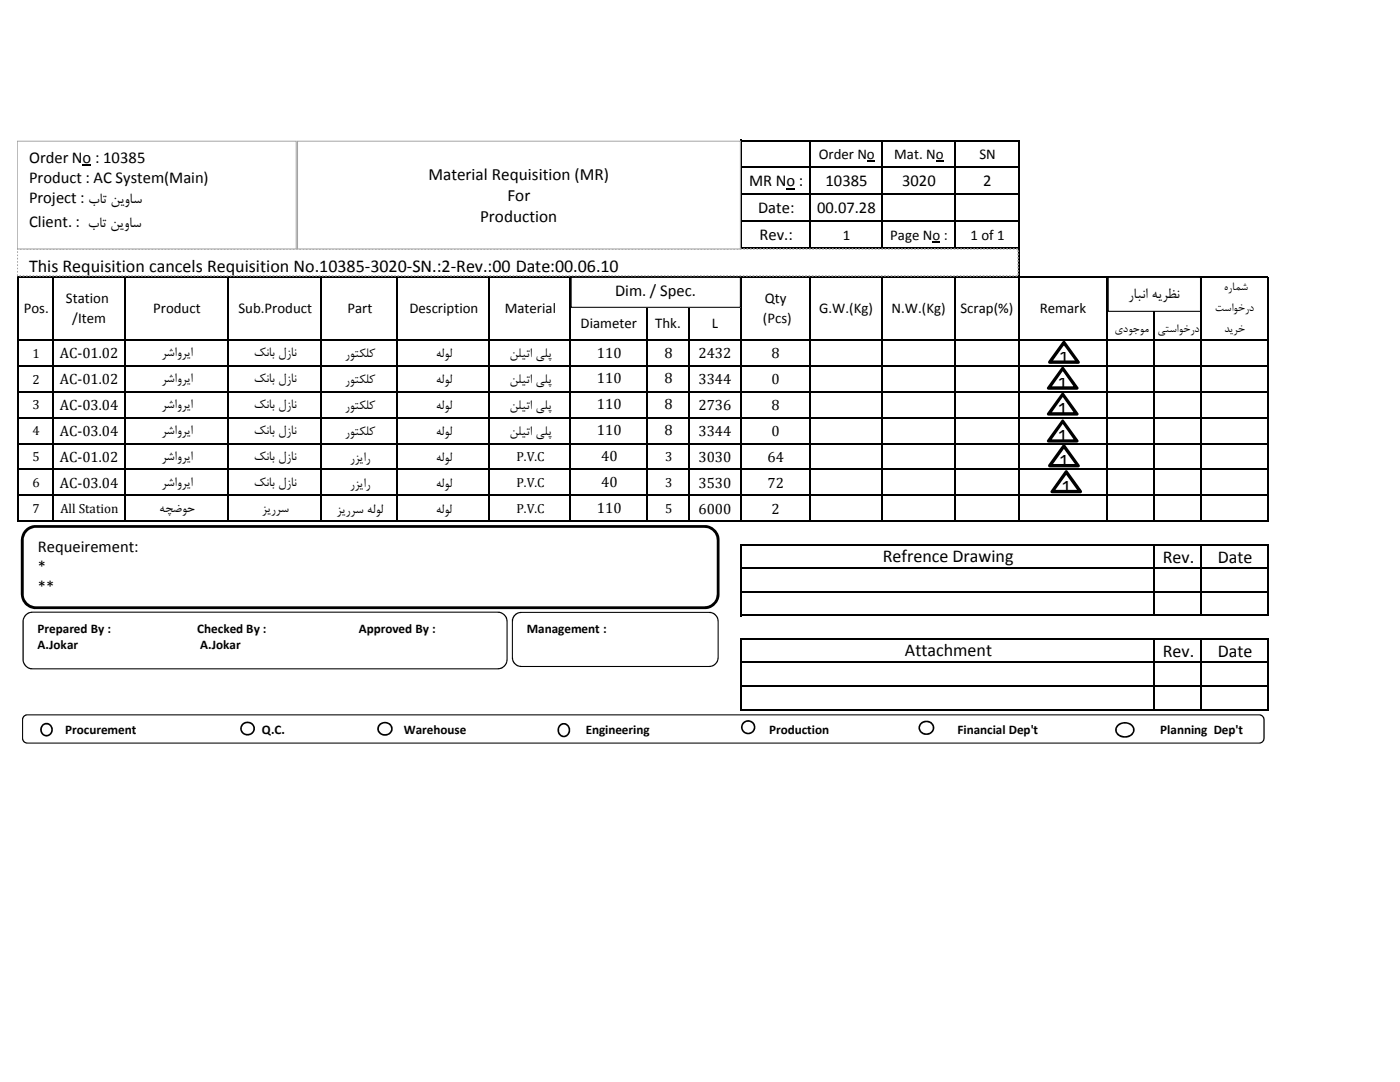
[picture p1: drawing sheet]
<svg xmlns="http://www.w3.org/2000/svg" width="279mm" height="216mm" viewBox="0 0 279 216" stroke-linecap="round" stroke-linejoin="round" font-family="sans-serif">
<path d="M157 37.6h1.7v.2h-1.7zM173 32.1h1.6v.2h-1.6zM186.8 32.1h1.5v.2h-1.5zM186.1 48.2h1.6v.2h-1.6z" fill="#000"/>
<g fill="none" stroke="#000" stroke-width=".3">
<path d="M147.9 27.9v21.8M148 28h55.5M148 33.4h55.5M148 38.8h55.5M161.7 28.2v21.5M176 28.2v21.5M190.6 28.2v21.5M203.3 28.2v75.9M3.6 55v49.1M3.7 55.2h249.4M10.6 55.3v48.8M24.9 55.3v48.8"/>
<path d="M45.4 55.3v48.8M64.2 55.3v48.8M79.2 55.3v48.8M97.7 55.3v48.8M113.8 55.3v48.8M129.1 55.3v48.8M137.5 55.3v48.8M147.9 55.3v48.8M148 44.2h55.5M148 49.6h55.5M161.7 55.3v48.8M176 55.3v48.8"/>
<path d="M190.6 55.3v48.8M221 55.3v48.8M230.4 55.3v48.8M239.7 55.3v48.8M253 55.3v48.8M3.7 67.8h249.4M3.7 73h249.4M3.7 78.2h249.4M3.7 83.3h249.4M3.7 88.5h249.4M3.7 93.7h249.4M3.7 98.8h249.4"/>
<path d="M3.7 104h249.4M147.9 108.5v14.4M148 108.7h105.1M148 113.4h105.1M148 118.1h105.1M230.4 108.8v14.1M239.7 108.8v14.1M253 108.8v14.1M147.9 127.3v14.4M148 122.8h105.1M148 127.5h105.1M148 132.2h105.1"/>
<path d="M148 136.9h105.1M230.4 127.6v14.1M239.7 127.6v14.1M253 127.6v14.1M148 141.6h105.1"/>
</g>
<path d="M3.4 49.7h199.8v5.3h-199.8z" fill="#fff"/>
<path d="M3.4 54.7h.2v.3h-.2zM3.4 54.1h.2v.3h-.2zM3.4 53.4h.2v.3h-.2zM3.4 52.7h.2v.4h-.2zM3.4 52.1h.2v.3h-.2zM3.4 51.4h.2v.4h-.2zM3.4 50.8h.2v.3h-.2zM3.4 50.1h.2v.4h-.2zM3.4 49.6l.2-.1v.3h-.2l.2-.1v.1h-.2zM4 49.5h.3v.3h-.3zM4.6 49.5h.4v.3h-.4zM5.3 49.5h.3v.3h-.3zM5.9 49.5h.4v.3h-.4zM6.6 49.5h.3v.3h-.3zM7.2 49.5h.4v.3h-.4zM7.9 49.5h.4v.3h-.4zM8.6 49.5h.3v.3h-.3zM9.2 49.5h.4v.3h-.4zM9.9 49.5h.3v.3h-.3zM10.5 49.5h.4v.3h-.4zM11.2 49.5h.3v.3h-.3zM11.9 49.5h.3v.3h-.3zM12.5 49.5h.3v.3h-.3zM13.2 49.5h.3v.3h-.3zM13.8 49.5h.3v.3h-.3zM14.5 49.5h.3v.3h-.3zM15.1 49.5h.4v.3h-.4zM15.8 49.5h.3v.3h-.3zM16.4 49.5h.4v.3h-.4zM17.1 49.5h.3v.3h-.3zM17.7 49.5h.4v.3h-.4zM18.4 49.5h.4v.3h-.4zM19 49.5h.4v.3h-.4zM19.7 49.5h.4v.3h-.4zM20.4 49.5h.3v.3h-.3zM21 49.5h.4v.3h-.4zM21.7 49.5h.3v.3h-.3zM22.4 49.5h.3v.3h-.3zM23 49.5h.3v.3h-.3zM23.7 49.5h.3v.3h-.3zM24.3 49.5h.3v.3h-.3zM25 49.5h.3v.3h-.3zM25.6 49.5h.4v.3h-.4zM26.3 49.5h.3v.3h-.3zM26.9 49.5h.4v.3h-.4zM27.6 49.5h.3v.3h-.3zM28.2 49.5h.4v.3h-.4zM28.9 49.5h.4v.3h-.4zM29.5 49.5h.4v.3h-.4zM30.2 49.5h.4v.3h-.4zM30.9 49.5h.3v.3h-.3zM31.5 49.5h.4v.3h-.4zM32.2 49.5h.3v.3h-.3zM32.9 49.5h.3v.3h-.3zM33.5 49.5h.3v.3h-.3zM34.2 49.5h.3v.3h-.3zM34.8 49.5h.3v.3h-.3zM35.5 49.5h.3v.3h-.3zM36.1 49.5h.3v.3h-.3zM36.8 49.5h.3v.3h-.3zM37.4 49.5h.4v.3h-.4zM38.1 49.5h.3v.3h-.3zM38.7 49.5h.4v.3h-.4zM39.4 49.5h.4v.3h-.4zM40 49.5h.4v.3h-.4zM40.7 49.5h.4v.3h-.4zM41.4 49.5h.3v.3h-.3zM42 49.5h.4v.3h-.4zM42.7 49.5h.3v.3h-.3zM43.3 49.5h.4v.3h-.4zM44 49.5h.3v.3h-.3zM44.7 49.5h.3v.3h-.3zM45.3 49.5h.3v.3h-.3zM46 49.5h.3v.3h-.3zM46.6 49.5h.3v.3h-.3zM47.3 49.5h.3v.3h-.3zM47.9 49.5h.4v.3h-.4zM48.6 49.5h.3v.3h-.3zM49.2 49.5h.4v.3h-.4zM49.9 49.5h.3v.3h-.3zM50.5 49.5h.4v.3h-.4zM51.2 49.5h.4v.3h-.4zM51.9 49.5h.3v.3h-.3zM52.5 49.5h.4v.3h-.4zM53.2 49.5h.3v.3h-.3zM53.8 49.5h.4v.3h-.4zM54.5 49.5h.3v.3h-.3zM55.2 49.5h.3v.3h-.3zM55.8 49.5h.3v.3h-.3zM56.5 49.5h.3v.3h-.3zM57.1 49.5h.3v.3h-.3zM57.8 49.5h.3v.3h-.3zM58.4 49.5h.4v.3h-.4zM59.1 49.5h.3v.3h-.3zM59.7 49.5h.4v.3h-.4zM60.4 49.5h.3v.3h-.3zM61 49.5h.4v.3h-.4zM61.7 49.5h.4v.3h-.4zM62.4 49.5h.3v.3h-.3zM63 49.5h.4v.3h-.4zM63.7 49.5h.3v.3h-.3zM64.3 49.5h.4v.3h-.4zM65 49.5h.3v.3h-.3zM65.7 49.5h.3v.3h-.3zM66.3 49.5h.3v.3h-.3zM67 49.5h.3v.3h-.3zM67.6 49.5h.3v.3h-.3zM68.3 49.5h.3v.3h-.3zM68.9 49.5h.4v.3h-.4zM69.6 49.5h.3v.3h-.3zM70.2 49.5h.4v.3h-.4zM70.9 49.5h.3v.3h-.3zM71.5 49.5h.4v.3h-.4zM72.2 49.5h.4v.3h-.4zM72.9 49.5h.3v.3h-.3zM73.5 49.5h.4v.3h-.4zM74.2 49.5h.3v.3h-.3zM74.8 49.5h.4v.3h-.4zM75.5 49.5h.3v.3h-.3zM76.2 49.5h.3v.3h-.3zM76.8 49.5h.3v.3h-.3zM77.5 49.5h.3v.3h-.3zM78.1 49.5h.3v.3h-.3zM78.8 49.5h.3v.3h-.3zM79.4 49.5h.4v.3h-.4zM80.1 49.5h.3v.3h-.3zM80.7 49.5h.4v.3h-.4zM81.4 49.5h.3v.3h-.3zM82 49.5h.4v.3h-.4zM82.7 49.5h.4v.3h-.4zM83.4 49.5h.3v.3h-.3zM84 49.5h.4v.3h-.4zM84.7 49.5h.3v.3h-.3zM85.3 49.5h.4v.3h-.4zM86 49.5h.3v.3h-.3zM86.7 49.5h.3v.3h-.3zM87.3 49.5h.3v.3h-.3zM88 49.5h.3v.3h-.3zM88.6 49.5h.3v.3h-.3zM89.3 49.5h.3v.3h-.3zM89.9 49.5h.4v.3h-.4zM90.6 49.5h.3v.3h-.3zM91.2 49.5h.4v.3h-.4zM91.9 49.5h.3v.3h-.3zM92.5 49.5h.4v.3h-.4zM93.2 49.5h.4v.3h-.4zM93.9 49.5h.3v.3h-.3zM94.5 49.5h.4v.3h-.4zM95.2 49.5h.3v.3h-.3zM95.8 49.5h.4v.3h-.4zM96.5 49.5h.3v.3h-.3zM97.2 49.5h.3v.3h-.3zM97.8 49.5h.3v.3h-.3zM98.5 49.5h.3v.3h-.3zM99.1 49.5h.3v.3h-.3zM99.8 49.5h.3v.3h-.3zM100.4 49.5h.4v.3h-.4zM101.1 49.5h.3v.3h-.3zM101.7 49.5h.4v.3h-.4zM102.4 49.5h.3v.3h-.3zM103 49.5h.4v.3h-.4zM103.7 49.5h.4v.3h-.4zM104.4 49.5h.3v.3h-.3zM105 49.5h.4v.3h-.4zM105.7 49.5h.3v.3h-.3zM106.3 49.5h.4v.3h-.4zM107 49.5h.3v.3h-.3zM107.7 49.5h.3v.3h-.3zM108.3 49.5h.3v.3h-.3zM109 49.5h.3v.3h-.3zM109.6 49.5h.3v.3h-.3zM110.3 49.5h.3v.3h-.3zM110.9 49.5h.4v.3h-.4zM111.6 49.5h.3v.3h-.3zM112.2 49.5h.4v.3h-.4zM112.9 49.5h.3v.3h-.3zM113.5 49.5h.4v.3h-.4zM114.2 49.5h.4v.3h-.4zM114.9 49.5h.3v.3h-.3zM115.5 49.5h.4v.3h-.4zM116.2 49.5h.3v.3h-.3zM116.8 49.5h.4v.3h-.4zM117.5 49.5h.3v.3h-.3zM118.2 49.5h.3v.3h-.3zM118.8 49.5h.3v.3h-.3zM119.5 49.5h.3v.3h-.3zM120.1 49.5h.3v.3h-.3zM120.8 49.5h.3v.3h-.3zM121.4 49.5h.4v.3h-.4zM122.1 49.5h.3v.3h-.3zM122.7 49.5h.4v.3h-.4zM123.4 49.5h.3v.3h-.3zM124 49.5h.4v.3h-.4zM124.7 49.5h.4v.3h-.4zM125.3 49.5h.4v.3h-.4zM126 49.5h.4v.3h-.4zM126.7 49.5h.3v.3h-.3zM127.3 49.5h.4v.3h-.4zM128 49.5h.3v.3h-.3zM128.7 49.5h.3v.3h-.3zM129.3 49.5h.3v.3h-.3zM130 49.5h.3v.3h-.3zM130.6 49.5h.3v.3h-.3zM131.3 49.5h.3v.3h-.3zM131.9 49.5h.3v.3h-.3zM132.6 49.5h.3v.3h-.3zM133.2 49.5h.4v.3h-.4zM133.9 49.5h.3v.3h-.3zM134.5 49.5h.4v.3h-.4zM135.2 49.5h.4v.3h-.4zM135.8 49.5h.4v.3h-.4zM136.5 49.5h.4v.3h-.4zM137.2 49.5h.3v.3h-.3zM137.8 49.5h.4v.3h-.4zM138.5 49.5h.3v.3h-.3zM139.1 49.5h.4v.3h-.4zM139.8 49.5h.3v.3h-.3zM140.5 49.5h.3v.3h-.3zM141.1 49.5h.3v.3h-.3zM141.8 49.5h.3v.3h-.3zM142.4 49.5h.3v.3h-.3zM143.1 49.5h.3v.3h-.3zM143.7 49.5h.4v.3h-.4zM144.4 49.5h.3v.3h-.3zM145 49.5h.4v.3h-.4zM145.7 49.5h.3v.3h-.3zM146.3 49.5h.4v.3h-.4zM147 49.5h.4v.3h-.4zM147.7 49.5h.3v.3h-.3zM148.3 49.5h.4v.3h-.4zM149 49.5h.3v.3h-.3zM149.6 49.5h.4v.3h-.4zM150.3 49.5h.3v.3h-.3zM151 49.5h.3v.3h-.3zM151.6 49.5h.3v.3h-.3zM152.3 49.5h.3v.3h-.3zM152.9 49.5h.3v.3h-.3zM153.6 49.5h.3v.3h-.3zM154.2 49.5h.4v.3h-.4zM154.9 49.5h.3v.3h-.3zM155.5 49.5h.4v.3h-.4zM156.2 49.5h.3v.3h-.3zM156.8 49.5h.4v.3h-.4zM157.5 49.5h.4v.3h-.4zM158.2 49.5h.3v.3h-.3zM158.8 49.5h.4v.3h-.4zM159.5 49.5h.3v.3h-.3zM160.1 49.5h.4v.3h-.4zM160.8 49.5h.3v.3h-.3zM161.5 49.5h.3v.3h-.3zM162.1 49.5h.3v.3h-.3zM162.8 49.5h.3v.3h-.3zM163.4 49.5h.3v.3h-.3zM164.1 49.5h.3v.3h-.3zM164.7 49.5h.4v.3h-.4zM165.4 49.5h.3v.3h-.3zM166 49.5h.4v.3h-.4zM166.7 49.5h.3v.3h-.3zM167.3 49.5h.4v.3h-.4zM168 49.5h.4v.3h-.4zM168.7 49.5h.3v.3h-.3zM169.3 49.5h.4v.3h-.4zM170 49.5h.3v.3h-.3zM170.6 49.5h.4v.3h-.4zM171.3 49.5h.3v.3h-.3zM172 49.5h.3v.3h-.3zM172.6 49.5h.3v.3h-.3zM173.3 49.5h.3v.3h-.3zM173.9 49.5h.3v.3h-.3zM174.6 49.5h.3v.3h-.3zM175.2 49.5h.4v.3h-.4zM175.9 49.5h.3v.3h-.3zM176.5 49.5h.4v.3h-.4zM177.2 49.5h.3v.3h-.3zM177.8 49.5h.4v.3h-.4zM178.5 49.5h.4v.3h-.4zM179.2 49.5h.3v.3h-.3zM179.8 49.5h.4v.3h-.4zM180.5 49.5h.3v.3h-.3zM181.1 49.5h.4v.3h-.4zM181.8 49.5h.3v.3h-.3zM182.5 49.5h.3v.3h-.3zM183.1 49.5h.3v.3h-.3zM183.8 49.5h.3v.3h-.3zM184.4 49.5h.3v.3h-.3zM185.1 49.5h.3v.3h-.3zM185.7 49.5h.4v.3h-.4zM186.4 49.5h.3v.3h-.3zM187 49.5h.4v.3h-.4zM187.7 49.5h.3v.3h-.3zM188.3 49.5h.4v.3h-.4zM189 49.5h.4v.3h-.4zM189.7 49.5h.3v.3h-.3zM190.3 49.5h.4v.3h-.4zM191 49.5h.3v.3h-.3zM191.6 49.5h.4v.3h-.4zM192.3 49.5h.3v.3h-.3zM193 49.5h.3v.3h-.3zM193.6 49.5h.3v.3h-.3zM194.3 49.5h.3v.3h-.3zM194.9 49.5h.3v.3h-.3zM195.6 49.5h.3v.3h-.3zM196.2 49.5h.4v.3h-.4zM196.9 49.5h.3v.3h-.3zM197.5 49.5h.4v.3h-.4zM198.2 49.5h.3v.3h-.3zM198.8 49.5h.4v.3h-.4zM199.5 49.5h.4v.3h-.4zM200.2 49.5h.3v.3h-.3zM200.8 49.5h.4v.3h-.4zM201.5 49.5h.3v.3h-.3zM202.1 49.5h.4v.3h-.4zM202.8 49.5h.3v.3h-.3zM203 50h.3v.3h-.3zM203 50.6h.3v.3h-.3zM203 51.3h.3v.3h-.3zM203 51.9h.3v.3h-.3zM203 52.6h.3v.3h-.3zM203 53.2h.3v.4h-.3zM203 53.9h.3v.3h-.3zM203 54.5h.3v.4h-.3zM202.7 54.9h.3v.3h-.3zM202.1 54.9h.3v.3h-.3zM201.4 54.9h.3v.3h-.3zM200.7 54.9h.3v.3h-.3zM200.1 54.9h.3v.3h-.3zM199.4 54.9h.3v.3h-.3zM198.8 54.9h.3v.3h-.3zM198.1 54.9h.3v.3h-.3zM197.4 54.9h.4v.3h-.4zM196.8 54.9h.3v.3h-.3zM196.1 54.9h.4v.3h-.4zM195.5 54.9h.3v.3h-.3zM194.8 54.9h.4v.3h-.4zM194.2 54.9h.3v.3h-.3zM193.5 54.9h.3v.3h-.3zM192.9 54.9h.3v.3h-.3zM192.2 54.9h.3v.3h-.3zM191.6 54.9h.3v.3h-.3zM190.9 54.9h.3v.3h-.3zM190.2 54.9h.3v.3h-.3zM189.6 54.9h.3v.3h-.3zM188.9 54.9h.3v.3h-.3zM188.3 54.9h.3v.3h-.3zM187.6 54.9h.3v.3h-.3zM186.9 54.9h.4v.3h-.4zM186.3 54.9h.3v.3h-.3zM185.6 54.9h.4v.3h-.4zM185 54.9h.3v.3h-.3zM184.3 54.9h.4v.3h-.4zM183.7 54.9h.3v.3h-.3zM183 54.9h.3v.3h-.3zM182.4 54.9h.3v.3h-.3zM181.7 54.9h.3v.3h-.3zM181.1 54.9h.3v.3h-.3zM180.4 54.9h.3v.3h-.3zM179.7 54.9h.3v.3h-.3zM179.1 54.9h.3v.3h-.3zM178.4 54.9h.3v.3h-.3zM177.8 54.9h.3v.3h-.3zM177.1 54.9h.3v.3h-.3zM176.4 54.9h.4v.3h-.4zM175.8 54.9h.3v.3h-.3zM175.1 54.9h.4v.3h-.4zM174.5 54.9h.3v.3h-.3zM173.8 54.9h.4v.3h-.4zM173.2 54.9h.3v.3h-.3zM172.5 54.9h.3v.3h-.3zM171.9 54.9h.3v.3h-.3zM171.2 54.9h.3v.3h-.3zM170.6 54.9h.3v.3h-.3zM169.9 54.9h.3v.3h-.3zM169.2 54.9h.3v.3h-.3zM168.6 54.9h.3v.3h-.3zM167.9 54.9h.3v.3h-.3zM167.3 54.9h.3v.3h-.3zM166.6 54.9h.3v.3h-.3zM165.9 54.9h.4v.3h-.4zM165.3 54.9h.3v.3h-.3zM164.6 54.9h.4v.3h-.4zM164 54.9h.3v.3h-.3zM163.3 54.9h.4v.3h-.4zM162.7 54.9h.3v.3h-.3zM162 54.9h.3v.3h-.3zM161.4 54.9h.3v.3h-.3zM160.7 54.9h.3v.3h-.3zM160.1 54.9h.3v.3h-.3zM159.4 54.9h.3v.3h-.3zM158.7 54.9h.3v.3h-.3zM158.1 54.9h.3v.3h-.3zM157.4 54.9h.3v.3h-.3zM156.8 54.9h.3v.3h-.3zM156.1 54.9h.3v.3h-.3zM155.4 54.9h.4v.3h-.4zM154.8 54.9h.3v.3h-.3zM154.1 54.9h.4v.3h-.4zM153.5 54.9h.3v.3h-.3zM152.8 54.9h.4v.3h-.4zM152.2 54.9h.3v.3h-.3zM151.5 54.9h.3v.3h-.3zM150.9 54.9h.3v.3h-.3zM150.2 54.9h.3v.3h-.3zM149.6 54.9h.3v.3h-.3zM148.9 54.9h.3v.3h-.3zM148.3 54.9h.2v.3h-.2zM147.6 54.9h.3v.3h-.3zM146.9 54.9h.3v.3h-.3zM146.3 54.9h.3v.3h-.3zM145.6 54.9h.3v.3h-.3zM144.9 54.9h.4v.3h-.4zM144.3 54.9h.3v.3h-.3zM143.6 54.9h.4v.3h-.4zM143 54.9h.3v.3h-.3zM142.3 54.9h.4v.3h-.4zM141.7 54.9h.3v.3h-.3zM141 54.9h.4v.3h-.4zM140.4 54.9h.3v.3h-.3zM139.7 54.9h.3v.3h-.3zM139.1 54.9h.3v.3h-.3zM138.4 54.9h.3v.3h-.3zM137.8 54.9h.2v.3h-.2zM137.1 54.9h.3v.3h-.3zM136.4 54.9h.3v.3h-.3zM135.8 54.9h.3v.3h-.3zM135.1 54.9h.3v.3h-.3zM134.5 54.9h.3v.3h-.3zM133.8 54.9h.3v.3h-.3zM133.1 54.9h.4v.3h-.4zM132.5 54.9h.3v.3h-.3zM131.8 54.9h.4v.3h-.4zM131.2 54.9h.3v.3h-.3zM130.5 54.9h.4v.3h-.4zM129.9 54.9h.3v.3h-.3zM129.2 54.9h.3v.3h-.3zM128.6 54.9h.3v.3h-.3zM127.9 54.9h.3v.3h-.3zM127.3 54.9h.3v.3h-.3zM126.6 54.9h.3v.3h-.3zM125.9 54.9h.3v.3h-.3zM125.3 54.9h.3v.3h-.3zM124.6 54.9h.3v.3h-.3zM124 54.9h.3v.3h-.3zM123.3 54.9h.3v.3h-.3zM122.6 54.9h.4v.3h-.4zM122 54.9h.3v.3h-.3zM121.3 54.9h.4v.3h-.4zM120.7 54.9h.3v.3h-.3zM120 54.9h.4v.3h-.4zM119.4 54.9h.3v.3h-.3zM118.7 54.9h.3v.3h-.3zM118.1 54.9h.3v.3h-.3zM117.4 54.9h.3v.3h-.3zM116.8 54.9h.3v.3h-.3zM116.1 54.9h.3v.3h-.3zM115.4 54.9h.3v.3h-.3zM114.8 54.9h.3v.3h-.3zM114.1 54.9h.3v.3h-.3zM113.5 54.9h.3v.3h-.3zM112.8 54.9h.3v.3h-.3zM112.1 54.9h.4v.3h-.4zM111.5 54.9h.3v.3h-.3zM110.8 54.9h.4v.3h-.4zM110.2 54.9h.3v.3h-.3zM109.5 54.9h.4v.3h-.4zM108.9 54.9h.3v.3h-.3zM108.2 54.9h.3v.3h-.3zM107.6 54.9h.3v.3h-.3zM106.9 54.9h.3v.3h-.3zM106.3 54.9h.3v.3h-.3zM105.6 54.9h.3v.3h-.3zM104.9 54.9h.3v.3h-.3zM104.3 54.9h.3v.3h-.3zM103.6 54.9h.3v.3h-.3zM103 54.9h.3v.3h-.3zM102.3 54.9h.3v.3h-.3zM101.6 54.9h.4v.3h-.4zM101 54.9h.3v.3h-.3zM100.3 54.9h.4v.3h-.4zM99.7 54.9h.3v.3h-.3zM99 54.9h.4v.3h-.4zM98.4 54.9h.3v.3h-.3zM97.7 54.9h.3v.3h-.3zM97.1 54.9h.3v.3h-.3zM96.4 54.9h.3v.3h-.3zM95.8 54.9h.3v.3h-.3zM95.1 54.9h.3v.3h-.3zM94.4 54.9h.3v.3h-.3zM93.8 54.9h.3v.3h-.3zM93.1 54.9h.3v.3h-.3zM92.5 54.9h.3v.3h-.3zM91.8 54.9h.3v.3h-.3zM91.1 54.9h.4v.3h-.4zM90.5 54.9h.3v.3h-.3zM89.8 54.9h.4v.3h-.4zM89.2 54.9h.3v.3h-.3zM88.5 54.9h.4v.3h-.4zM87.9 54.9h.3v.3h-.3zM87.2 54.9h.3v.3h-.3zM86.6 54.9h.3v.3h-.3zM85.9 54.9h.3v.3h-.3zM85.3 54.9h.3v.3h-.3zM84.6 54.9h.3v.3h-.3zM83.9 54.9h.3v.3h-.3zM83.3 54.9h.3v.3h-.3zM82.6 54.9h.3v.3h-.3zM82 54.9h.3v.3h-.3zM81.3 54.9h.3v.3h-.3zM80.6 54.9h.4v.3h-.4zM80 54.9h.3v.3h-.3zM79.3 54.9h.4v.3h-.4zM78.7 54.9h.3v.3h-.3zM78 54.9h.4v.3h-.4zM77.4 54.9h.3v.3h-.3zM76.7 54.9h.3v.3h-.3zM76.1 54.9h.3v.3h-.3zM75.4 54.9h.3v.3h-.3zM74.8 54.9h.3v.3h-.3zM74.1 54.9h.3v.3h-.3zM73.4 54.9h.3v.3h-.3zM72.8 54.9h.3v.3h-.3zM72.1 54.9h.3v.3h-.3zM71.5 54.9h.3v.3h-.3zM70.8 54.9h.3v.3h-.3zM70.1 54.9h.4v.3h-.4zM69.5 54.9h.3v.3h-.3zM68.8 54.9h.4v.3h-.4zM68.2 54.9h.3v.3h-.3zM67.5 54.9h.4v.3h-.4zM66.9 54.9h.3v.3h-.3zM66.2 54.9h.3v.3h-.3zM65.6 54.9h.3v.3h-.3zM64.9 54.9h.3v.3h-.3zM64.3 54.9h.3v.3h-.3zM63.6 54.9h.3v.3h-.3zM62.9 54.9h.3v.3h-.3zM62.3 54.9h.3v.3h-.3zM61.6 54.9h.3v.3h-.3zM61 54.9h.3v.3h-.3zM60.3 54.9h.3v.3h-.3zM59.6 54.9h.4v.3h-.4zM59 54.9h.3v.3h-.3zM58.3 54.9h.4v.3h-.4zM57.7 54.9h.3v.3h-.3zM57 54.9h.4v.3h-.4zM56.4 54.9h.3v.3h-.3zM55.7 54.9h.3v.3h-.3zM55.1 54.9h.3v.3h-.3zM54.4 54.9h.3v.3h-.3zM53.8 54.9h.3v.3h-.3zM53.1 54.9h.3v.3h-.3zM52.5 54.9h.2v.3h-.2zM51.8 54.9h.3v.3h-.3zM51.1 54.9h.3v.3h-.3zM50.5 54.9h.3v.3h-.3zM49.8 54.9h.3v.3h-.3zM49.1 54.9h.4v.3h-.4zM48.5 54.9h.3v.3h-.3zM47.8 54.9h.4v.3h-.4zM47.2 54.9h.3v.3h-.3zM46.5 54.9h.4v.3h-.4zM45.9 54.9h.3v.3h-.3zM45.2 54.9h.4v.3h-.4zM44.6 54.9h.3v.3h-.3zM43.9 54.9h.3v.3h-.3zM43.3 54.9h.3v.3h-.3zM42.6 54.9h.3v.3h-.3zM42 54.9h.2v.3h-.2zM41.3 54.9h.3v.3h-.3zM40.6 54.9h.3v.3h-.3zM40 54.9h.3v.3h-.3zM39.3 54.9h.3v.3h-.3zM38.7 54.9h.3v.3h-.3zM38 54.9h.3v.3h-.3zM37.3 54.9h.4v.3h-.4zM36.7 54.9h.3v.3h-.3zM36 54.9h.4v.3h-.4zM35.4 54.9h.3v.3h-.3zM34.7 54.9h.4v.3h-.4zM34.1 54.9h.3v.3h-.3zM33.4 54.9h.3v.3h-.3zM32.8 54.9h.3v.3h-.3zM32.1 54.9h.3v.3h-.3zM31.5 54.9h.2v.3h-.2zM30.8 54.9h.3v.3h-.3zM30.1 54.9h.3v.3h-.3zM29.5 54.9h.3v.3h-.3zM28.8 54.9h.3v.3h-.3zM28.2 54.9h.3v.3h-.3zM27.5 54.9h.3v.3h-.3zM26.8 54.9h.4v.3h-.4zM26.2 54.9h.3v.3h-.3zM25.5 54.9h.4v.3h-.4zM24.9 54.9h.3v.3h-.3zM24.2 54.9h.4v.3h-.4zM23.6 54.9h.3v.3h-.3zM22.9 54.9h.3v.3h-.3zM22.3 54.9h.3v.3h-.3zM21.6 54.9h.3v.3h-.3zM21 54.9h.3v.3h-.3zM20.3 54.9h.3v.3h-.3zM19.6 54.9h.3v.3h-.3zM19 54.9h.3v.3h-.3zM18.3 54.9h.3v.3h-.3zM17.7 54.9h.3v.3h-.3zM17 54.9h.3v.3h-.3zM16.3 54.9h.4v.3h-.4zM15.7 54.9h.3v.3h-.3zM15 54.9h.4v.3h-.4zM14.4 54.9h.3v.3h-.3zM13.7 54.9h.4v.3h-.4zM13.1 54.9h.3v.3h-.3zM12.4 54.9h.3v.3h-.3zM11.8 54.9h.3v.3h-.3zM11.1 54.9h.3v.3h-.3zM10.5 54.9h.3v.3h-.3zM9.8 54.9h.3v.3h-.3zM9.1 54.9h.3v.3h-.3zM8.5 54.9h.3v.3h-.3zM7.8 54.9h.3v.3h-.3zM7.2 54.9h.3v.3h-.3zM6.5 54.9h.3v.3h-.3zM5.8 54.9h.4v.3h-.4zM5.2 54.9h.3v.3h-.3zM4.5 54.9h.4v.3h-.4zM3.9 54.9h.3v.3h-.3zM3.4 54.9h.2v.3h-.2z" fill="#a6a6a6"/>
<path d="M3.4 28.2h55.7v21.5h-55.7z" fill="#fff"/>
<path d="M3.4 28.1h55.8v21.7h-55.8zM3.4 28.3l.2-.1v21.5l-.2-.1h55.7l-.1 .1v-21.5l.1 .1z" fill="#a6a6a6"/>
<path d="M16.5 32.9h1.7v.2h-1.7z" fill="#000"/>
<path d="M59.4 28.2h88.3v21.5h-88.3z" fill="#fff"/>
<path d="M59.3 28.1h88.4l.2 .1v21.5l-.2 .1h-88.3zM59.4 28.3l.1-.1v21.5l-.1-.1h88.3v.1v-21.5v.1z" fill="#a6a6a6"/>
<path d="M221.1 55.3h18.5v6.8h-18.5z" fill="#fff"/>
<path d="M221.1 55.3l18.5-.1 .1 .1v6.9h-18.6l-.1-.1zM221.1 55.5l.2-.2v6.8l-.2-.1h18.5l-.1 .1v-6.8l.1 .2z" fill="#000"/>
<path d="M5 106a2.71 2.71 0 0 1 2.2-1h133.4a2.69 2.69 0 0 1 2.7 2.7v10.9a2.66 2.66 0 0 1-2.7 2.6h-133.4a2.7 2.7 0 0 1-2.8-2.6v-10.9l.1-.6z" fill-rule="evenodd" fill="#fff"/>
<path d="M5.2 105.5a2.79 2.79 0 0 1 2-.7h133.7a3 3 0 0 1 2.7 2.6v11.4a3 3 0 0 1-2.7 2.7h-133.7a2.96 2.96 0 0 1-3.1-2.9v-10.9l.4-1.3zM5.4 106.1l-.3 .4-.4 1v11a2.43 2.43 0 0 0 2.5 2.5h133.4a2.47 2.47 0 0 0 2.4-2.4v-10.8a2.46 2.46 0 0 0-2.4-2.5h-133.4l-1.2 .3z" fill="#000"/>
<path d="M5.2 122.7l.8-.5 .5-.1h92.8a1.86 1.86 0 0 1 1.9 1.9v7.6a1.83 1.83 0 0 1-1.9 1.8h-92.8a1.85 1.85 0 0 1-1.9-1.8v-7.6l.1-.5z" fill-rule="evenodd" fill="#fff"/>
<path d="M5.1 122.6l.6-.4 .6-.2h93.4a2.05 2.05 0 0 1 1.6 1.8v8a1.98 1.98 0 0 1-1.8 1.8h-93.4l-1-.6-.4-.6-.2-.6v-8l.3-.9zM5.2 122.8l-.5 .9v8.2l.3 .6 .5 .6 1 .3h92.8l.9-.3 .3-.3 .4-.4 .2-.8-.1-7.9-.2-.6-.5-.5-1-.3h-92.8h-.5z" fill="#000"/>
<path d="M114 55.3h33.7v6h-33.7z" fill="#fff"/>
<path d="M113.9 55.3l33.8-.1 .2 .1v6l-33.9 .1-.2-.1zM114 55.5l.1-.2v6l-.1-.1h33.7v.1v-6v.2z" fill="#000"/>
<path d="M102.8 122.7l.8-.5h.5h37.4a1.8 1.8 0 0 1 1.8 1.8v7.2a1.79 1.79 0 0 1-1.8 1.8h-37.4a1.8 1.8 0 0 1-1.9-1.8v-7.2l.1-.5z" fill-rule="evenodd" fill="#fff"/>
<path d="M103 122.4l.8-.3 38.3 .1a1.89 1.89 0 0 1 1.3 1.6v7.6l-.3 .8-.5 .6-.5 .2-38.3 .1a1.8 1.8 0 0 1-1.6-1.9v-7.6l.2-.7zM102.8 122.9l-.4 1.1v7.2l.3 .9 .4 .5 .6 .2 37.8 .1 1-.3 .4-.5 .3-.6v-7.8l-.5-.9-.8-.5h-37.8l-.7 .1z" fill="#000"/>
<path d="M4.8 142.9l.7-.3h245.8a.95 .95 0 0 1 1 1v3.7a.91 .91 0 0 1-1 1h-245.8a.92 .92 0 0 1-1-1v-3.7z" fill-rule="evenodd" fill="#fff"/>
<path d="M4.6 143l.6-.5h246.3l.7 .5 .2 .6v3.7l-.2 .7-.7 .4h-246.3l-.6-.4-.2-.4v-4.3zM4.9 143l-.3 .6v3.7l.3 .6 .6 .3h245.8l.5-.2 .3-.5v-4.1l-.3-.5-.5-.2h-245.8z" fill="#000"/>
<path d="M8.6 144.6a1.14 1.14 0 0 1 1.8 1 1.14 1.14 0 0 1-1.8 1 1.26 1.26 0 0 1 0-2z" fill-rule="evenodd" fill="#fff"/>
<path d="M8.4 144.6a1.23 1.23 0 0 1 1.9 .2 1.3 1.3 0 0 1-.3 1.9 1.3 1.3 0 0 1-1.8-.3l-.2-.8 .1-.5zM8.6 144.9l-.3 .5v.4l.3 .5 .5 .3 .7-.1 .4-.9-.3-.8-.4-.2h-.4z" fill="#000"/>
<circle cx="49.4" cy="145.4" r="1.27" fill="#fff"/>
<path d="M48.3 144.4a1.55 1.55 0 0 1 2.6 .7v.6a1.33 1.33 0 0 1-1.2 1h-.9a1.4 1.4 0 0 1-.5-2.3zM48.2 145.4a1.15 1.15 0 0 0 2.3 0 1.15 1.15 0 0 0-2.3 0z" fill="#000"/>
<path d="M75.7 144.7a1.34 1.34 0 0 1 1.8-.4 1.34 1.34 0 0 1 .5 1.8 1.34 1.34 0 0 1-1.9 .4 1.34 1.34 0 0 1-.4-1.8z" fill-rule="evenodd" fill="#fff"/>
<path d="M75.7 144.4a1.5 1.5 0 0 1 2-.1 1.5 1.5 0 0 1 .4 1.9l-.4 .4-.6 .2-.9-.1a1.39 1.39 0 0 1-.8-1.8zM75.9 144.7l-.2 .3-.1 .5 .3 .7 .7 .3 .7-.1 .4-.2 .4-.8-.1-.4-.4-.5-1-.1z" fill="#000"/>
<path d="M223.1 144.8a1.88 1.88 0 0 1 3.2 .8 1.82 1.82 0 0 1-1.8 1.5 1.82 1.82 0 0 1-1.8-1.5z" fill-rule="evenodd" fill="#fff"/>
<path d="M222.9 144.7a2.02 2.02 0 0 1 2.1-.6 2.02 2.02 0 0 1 1.4 1.7 1.81 1.81 0 0 1-1.9 1.4 1.75 1.75 0 0 1-2-1.7zM223.4 144.7l-.5 .7v.5l.2 .4 .8 .5 .9 .1 .9-.4 .4-.6-.1-.7-.8-.7a1.95 1.95 0 0 0-1.6 .1z" fill="#000"/>
<path d="M111.9 144.7a1.23 1.23 0 0 1 1.7 .5 1.23 1.23 0 0 1-.7 1.7 1.25 1.25 0 0 1-1.4-.7 1.25 1.25 0 0 1 .4-1.5z" fill-rule="evenodd" fill="#fff"/>
<path d="M111.6 144.7l.4-.3 .5-.2a1.39 1.39 0 0 1 1.3 1.2v.6l-.3 .7-.5 .3-.7 .1-.7-.4-.3-.7v-.6zM112 144.8l-.4 .4v.9l.6 .6h.7l.5-.6v-.9l-.5-.5-.4-.1z" fill="#000"/>
<path d="M183.7 144.5a1.38 1.38 0 0 1 1.9-.4 1.38 1.38 0 0 1 .4 1.9 1.38 1.38 0 0 1-1.8 .3 1.38 1.38 0 0 1-.5-1.8z" fill-rule="evenodd" fill="#fff"/>
<path d="M183.6 144.4a1.56 1.56 0 0 1 2.1-.5 1.56 1.56 0 0 1 .5 2.1 1.55 1.55 0 0 1-2.1 .5 1.55 1.55 0 0 1-.5-2.1zM184 144.4l-.3 .4-.1 .4 .2 .6 .3 .3 .8 .2h.5l.6-.5 .1-.8-.5-.7-.7-.2z" fill="#000"/>
<circle cx="149.3" cy="145.1" r="1.26" fill="#fff"/>
<path d="M147.9 145.1a1.45 1.45 0 0 1 2.9 0 1.45 1.45 0 0 1-2.9 0zM148.2 145.1a1.12 1.12 0 0 0 2.2 0 1.12 1.12 0 0 0-2.2 0z" fill="#000"/>
<path d="M212.3 68.3l2.9 4h-5.7z" fill="#fff"/>
<path d="M212 68.2a.31 .31 0 0 1 .3-.2 .31 .31 0 0 1 .3 .2l2.8 3.9 .1 .3-.3 .2h-5.7a.34 .34 0 0 1-.3-.5zM212 68.5h.6l-2.8 4-.3-.6h5.7l-.3 .6z" fill="#000"/>
<path d="M212.1 73.5l2.8 3.9h-5.6z" fill="#fff"/>
<path d="M211.9 73.2l.4 .1 2.9 4v.3l-.1 .1-5.8 .1-.3-.2v-.3zM211.8 73.7h.5l-2.8 3.9-.2-.5h5.6l-.3 .5z" fill="#000"/>
<path d="M212.1 78.7l2.8 3.9h-5.6z" fill="#fff"/>
<path d="M211.9 78.4l.4 .1 2.9 3.9v.4l-.1 .1h-5.8l-.3-.1v-.4zM211.8 78.9h.5l-2.8 3.9-.2-.5h5.6l-.3 .5z" fill="#000"/>
<path d="M212.1 84l2.8 4h-5.6z" fill="#fff"/>
<path d="M211.9 83.7l.4 .2 2.9 3.9v.3l-.1 .2h-5.8l-.3-.2v-.3zM211.8 84.2h.5l-2.8 4-.2-.5h5.6l-.3 .5z" fill="#000"/>
<path d="M212.3 89l2.9 3.9h-5.7z" fill="#fff"/>
<path d="M212 88.8a.31 .31 0 0 1 .3-.2 .31 .31 0 0 1 .3 .2l2.8 4 .1 .3-.3 .2h-5.7a.34 .34 0 0 1-.3-.5zM212 89.2h.6l-2.8 3.9-.3-.5h5.7l-.3 .5z" fill="#000"/>
<path d="M212.8 94.1l2.8 4h-5.6z" fill="#fff"/>
<path d="M212.5 94a.31 .31 0 0 1 .3-.2 .31 .31 0 0 1 .3 .2l2.8 3.9a.34 .34 0 0 1-.3 .5h-5.6l-.3-.1v-.4zM212.5 94.4h.6l-2.9 3.9-.2-.6h5.6l-.3 .6z" fill="#000"/>
<g font-size="3.6">
<text x="5.8" y="54.3">This Requisition cancels Requisition No.10385‐3020‐SN.:2‐Rev.:00 Date:00.06.10</text>
<text x="211.1" y="77.6">1</text>
<text x="211.3" y="72.5">1</text>
<text x="211.1" y="82.8">1</text>
<text x="211.1" y="88.2">1</text>
<text x="211.3" y="93.1">1</text>
<text x="211.8" y="98.3">1</text>
<text x="176.2" y="112.1">Refrence Drawing</text>
<text x="232.1" y="112.3">Rev.</text>
<text x="243" y="112.3">Date</text>
<text x="180.6" y="130.9">Attachment</text>
<text x="232.1" y="131.1">Rev.</text>
<text x="243" y="131.1">Date</text>
</g>
<g font-size="3.4">
<text x="85.5" y="35.9">Material Requisition (MR)</text>
<text x="101.3" y="40.1">For</text>
<text x="95.8" y="44.3">Production</text>
</g>
<g font-size="3.3">
<text x="5.8" y="32.5">Order No : 10385</text>
<text x="5.8" y="40.5">Project : بات نيواس</text>
<text x="5.8" y="36.4">Product : AC System(Main)</text>
<text x="149.5" y="37.2">MR No :</text>
<text x="164.8" y="37.2">10385</text>
<text x="180" y="37.2">3020</text>
<text x="196.2" y="37.2">2</text>
<text x="5.8" y="45.4">Client. : بات نيواس</text>
<text x="151.3" y="42.6">Date:</text>
<text x="151.6" y="48">Rev.:</text>
<text x="163.1" y="42.6">00.07.28</text>
<text x="122.8" y="59.1">Dim. / Spec.</text>
<text x="225.2" y="59.4">رابان ه</text>
<text x="231.2" y="59.4">يرظن</text>
<text x="7.6" y="110.2">Requeirement:</text>
<text x="7.6" y="114.1">*</text>
<text x="7.6" y="118.2">**</text>
</g>
<g font-size="3">
<text x="163.4" y="31.7">Order No</text>
<text x="178.5" y="31.7">Mat. No</text>
<text x="195.5" y="31.7">SN</text>
<text x="168.2" y="47.9">1</text>
<text x="177.7" y="47.9">Page No :</text>
<text x="193.7" y="47.9">1 of 1</text>
<text x="4.7" y="62.5">Pos.</text>
<text x="13.2" y="60.5">Station</text>
<text x="14.4" y="64.5">/Item</text>
<text x="30.6" y="62.5">Product</text>
<text x="47.6" y="62.5">Sub.Product</text>
<text x="69.3" y="62.5">Part</text>
<text x="81.7" y="62.5">Description</text>
<text x="100.7" y="62.5">Material</text>
<text x="115.9" y="65.4">Diameter</text>
<text x="130.8" y="65.4">Thk.</text>
<text x="142.1" y="65.4">L</text>
<text x="152.3" y="64.5">(Pcs)</text>
<text x="152.7" y="60.5">Qty</text>
<text x="163.5" y="62.5">G.W.(Kg)</text>
<text x="177.9" y="62.5">N.W.(Kg)</text>
<text x="191.7" y="62.5">Scrap(%)</text>
<text x="207.5" y="62.5">Remark</text>
<text x="11.9" y="71.5">AC‐01.02</text>
<text x="32.2" y="71.1">رشاور اي</text>
<text x="50.7" y="71.1">ك بان لز نا</text>
<text x="68.8" y="71.3">روتكلك</text>
<text x="87" y="71.3">هلول</text>
<text x="101.7" y="71.3">نلي ات يلپ</text>
<text x="119.1" y="71.5">110</text>
<text x="132.6" y="71.5">8</text>
<text x="139.4" y="71.5">2432</text>
<text x="154" y="71.5">8</text>
<text x="11.9" y="76.7">AC‐01.02</text>
<text x="32.2" y="76.2">رشاور اي</text>
<text x="50.7" y="76.2">ك بان لز نا</text>
<text x="68.8" y="76.5">روتكلك</text>
<text x="87" y="76.5">هلول</text>
<text x="101.7" y="76.5">نلي ات يلپ</text>
<text x="119.1" y="76.5">110</text>
<text x="132.6" y="76.5">8</text>
<text x="139.4" y="76.7">3344</text>
<text x="154" y="76.7">0</text>
<text x="11.9" y="81.8">AC‐03.04</text>
<text x="32.2" y="81.4">رشاور اي</text>
<text x="50.7" y="81.4">ك بان لز نا</text>
<text x="68.8" y="81.7">روتكلك</text>
<text x="87" y="81.7">هلول</text>
<text x="101.7" y="81.7">نلي ات يلپ</text>
<text x="119.1" y="81.7">110</text>
<text x="132.6" y="81.7">8</text>
<text x="139.4" y="81.8">2736</text>
<text x="154" y="81.8">8</text>
<text x="11.9" y="87">AC‐03.04</text>
<text x="32.2" y="86.6">رشاور اي</text>
<text x="50.7" y="86.6">ك بان لز نا</text>
<text x="68.8" y="86.8">روتكلك</text>
<text x="87" y="86.8">هلول</text>
<text x="101.7" y="86.8">نلي ات يلپ</text>
<text x="119.1" y="86.8">110</text>
<text x="132.6" y="86.8">8</text>
<text x="139.4" y="87">3344</text>
<text x="154" y="87">0</text>
<text x="11.9" y="92.2">AC‐01.02</text>
<text x="32.2" y="91.7">رشاور اي</text>
<text x="50.7" y="91.7">ك بان لز نا</text>
<text x="69.8" y="92">رز اير</text>
<text x="87" y="92">هلول</text>
<text x="120" y="92">40</text>
<text x="139.4" y="92.2">3030</text>
<text x="153.2" y="92.2">64</text>
<text x="11.9" y="97.3">AC‐03.04</text>
<text x="32.2" y="96.9">رشاور اي</text>
<text x="50.7" y="96.9">ك بان لز نا</text>
<text x="69.8" y="97.2">رز اير</text>
<text x="87" y="97.2">هلول</text>
<text x="120" y="97.2">40</text>
<text x="139.4" y="97.3">3530</text>
<text x="153.2" y="97.3">72</text>
<text x="31.8" y="102.1">هچضوح</text>
<text x="52.3" y="102.1">زيررس</text>
<text x="67.2" y="102.3">زيررس هلول</text>
<text x="86.9" y="102.3">هلول</text>
<text x="119.1" y="102.3">110</text>
<text x="139.4" y="102.5">6000</text>
<text x="154" y="102.5">2</text>
</g>
<g font-size="2.6">
<text x="244.3" y="57.9">هرامش</text>
<text x="242.4" y="62.1">تساوخرد</text>
<text x="6.5" y="71.4">1</text>
<text x="222.4" y="66.2">يدوجوم</text>
<text x="231" y="66.2">يتساوخرد</text>
<text x="244.3" y="66.3">ديرخ</text>
<text x="6.5" y="76.5">2</text>
<text x="6.5" y="81.7">3</text>
<text x="6.5" y="86.9">4</text>
<text x="6.5" y="92">5</text>
<text x="103.1" y="92">P.V.C</text>
<text x="132.7" y="92">3</text>
<text x="6.5" y="97.2">6</text>
<text x="103.1" y="97.2">P.V.C</text>
<text x="132.7" y="97.2">3</text>
<text x="6.5" y="102.4">7</text>
<text x="12.1" y="102.4">All Station</text>
<text x="103.1" y="102.4">P.V.C</text>
<text x="132.7" y="102.4">5</text>
<text x="7.5" y="126.4">Prepared By :</text>
<text x="7.5" y="129.6">A.Jokar</text>
<text x="39.4" y="126.4">Checked By :</text>
<text x="39.9" y="129.6">A.Jokar</text>
<text x="71.6" y="126.4">Approved By :</text>
<text x="105.1" y="126.4">Management :</text>
<text x="13" y="146.6">Procurement</text>
<text x="52.3" y="146.6">Q.C.</text>
<text x="80.6" y="146.6">Warehouse</text>
<text x="116.9" y="146.6">Engineering</text>
<text x="153.5" y="146.6">Production</text>
<text x="191.1" y="146.6">Financial Dep't</text>
<text x="231.6" y="146.6">Planning Dep't</text>
</g>
</svg>
